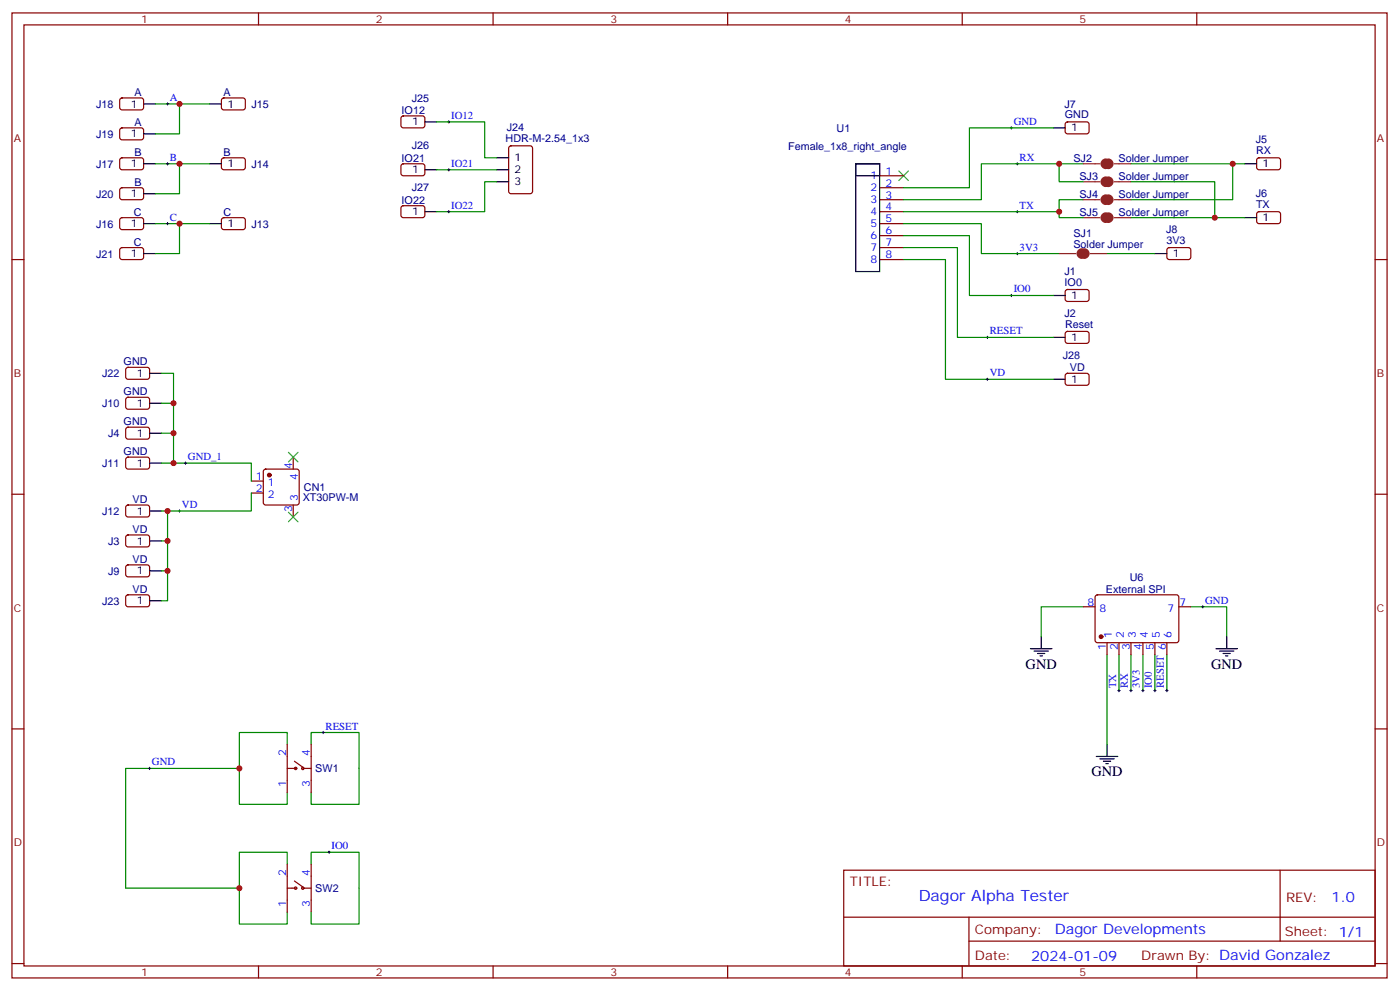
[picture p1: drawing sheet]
<svg xmlns="http://www.w3.org/2000/svg" width="413mm" height="292mm" viewBox="0 0 413 292" stroke-linecap="round" stroke-linejoin="round" font-family="sans-serif">
<g fill="none" stroke="#870000" stroke-width=".35">
<path d="M3.5 3.8h405.4v284.3h-405.4zM7.1 7.3h398.2v277.3h-398.2zM76.2 3.8v3.5M145.3 3.8v3.5M214.5 3.8v3.5M283.6 3.8v3.5M352.8 3.8v3.5M35.5 29.1l.5-.2h5.9l.4 .7v2.4l-.7 .4-5.9-.1-.4-.6v-2.1zM35.5 37.9l.5-.2h5.9l.4 .7v2.4l-.7 .4-5.9-.1-.4-.6v-2.1zM65.5 29.1l.5-.2h5.9l.4 .7v2.4l-.7 .4-5.9-.1-.4-.6v-2.1zM118.4 34.4l.5-.3 5.9 .1 .4 .7v2.3l-.7 .5-5.9-.1-.4-.6v-2.1zM314.2 36.1l.5-.2 5.9 .1 .4 .6v2.4l-.7 .4h-5.9l-.4-.7v-2.1z"/>
<path d="M35.5 46.7l.5-.2 5.9 .1 .4 .6v2.4l-.7 .4h-5.9l-.4-.7v-2.1zM35.5 55.5l.5-.2 5.9 .1 .4 .6v2.4l-.7 .4h-5.9l-.4-.7v-2.1zM65.5 46.7l.5-.2 5.9 .1 .4 .6v2.4l-.7 .4h-5.9l-.4-.7v-2.1zM118.4 48.5l.5-.2h5.9l.4 .7v2.4l-.7 .4-5.9-.1-.4-.6v-2.1zM150.2 43.2l.4-.2h5.7l.6 .4 .1 13-.5 .6-5.9 .1-.6-.5-.1-12.9zM259.3 51.8h7M259.3 55.3h7M259.3 58.8h7M370.7 46.7l.4-.2 5.9 .1 .5 .6-.1 2.4-.6 .4h-6l-.4-.7v-2.1zM3.5 76.5h3.6M35.5 64.3l.5-.2 5.9 .1 .4 .6v2.4l-.7 .5-5.9-.1-.4-.6v-2.2zM35.5 73.2l.5-.2h5.9l.4 .7v2.4l-.7 .4-5.9-.1-.4-.6v-2.1z"/>
<path d="M65.5 64.3l.5-.2 5.9 .1 .4 .6v2.4l-.7 .5-5.9-.1-.4-.6v-2.2zM118.4 60.8l.5-.2 5.9 .1 .4 .6v2.4l-.7 .4h-5.9l-.4-.7v-2.1zM259.3 76.5h7M259.3 62.4h7M259.3 65.9h7M259.3 69.4h7M259.3 73h7M344.2 73.2l.5-.2h5.9l.4 .7-.1 2.4-.6 .4-5.9-.1-.4-.6v-2.1zM370.7 62.6l.4-.2h5.9l.5 .7-.1 2.4-.6 .4-6-.1-.4-.6v-2.1zM405.3 76.5h3.6M314.2 85.5l.5-.2 5.9 .1 .4 .6v2.4l-.7 .4h-5.9l-.4-.7v-2.1zM314.2 97.9l.5-.3 5.9 .1 .4 .7v2.3l-.7 .5-5.9-.1-.4-.6v-2.1z"/>
<path d="M37.3 117.3l.4-.2h6l.4 .7-.1 2.3-.6 .5-5.9-.1-.5-.6v-2.1zM37.3 108.4l.4-.2 6 .1 .4 .6-.1 2.4-.6 .5-5.9-.1-.5-.6v-2.2zM314.2 110.2l.5-.2 5.9 .1 .4 .6v2.4l-.7 .4h-5.9l-.4-.7v-2.1zM37.3 134.9l.4-.2h6l.4 .7-.1 2.4-.6 .4h-5.9l-.5-.7v-2.1zM37.3 126.1l.4-.2h6l.4 .7-.1 2.4-.6 .4-5.9-.1-.5-.6v-2.1zM77.8 138.4l.5-.2h9.2l.5 .2 .2 .5v9.2l-.2 .5-.5 .2h-9.2l-.5-.2-.2-.5v-9.2zM86.4 134.7v3.5M3.5 145.6h3.6M37.3 149l.4-.2 6 .1 .4 .6-.1 2.4-.6 .4h-5.9l-.5-.7v-2.1zM37.3 157.8l.4-.2 6 .1 .4 .6-.1 2.4-.6 .4h-5.9l-.5-.7v-2.1zM74.1 141.7h3.5M74.1 145.3h3.5"/>
<path d="M86.4 148.8v3.5M405.3 145.6h3.6M37.3 166.6l.4-.2 6 .1 .4 .6-.1 2.4-.6 .5-5.9-.1-.5-.6v-2.2zM37.3 175.5l.4-.2h6l.4 .7-.1 2.4-.6 .4-5.9-.1-.5-.6v-2.1zM319.3 178.8h3.5M323 175.5l.5-.2h23.6l.4 .7-.1 12.9-.6 .5-23.6-.1-.4-.6v-12.7zM347.5 178.8h3.5M326.3 189.4v3.5M329.8 189.4v3.5M333.4 189.4v3.5M336.9 189.4v3.5M340.4 189.4v3.5"/>
<path d="M344 189.4v3.5M3.5 214.8h3.6M84.7 219.4v14.1M91.7 219.4v14.1M405.3 214.8h3.6M84.7 226.4h2.4M86.8 224.3l2.5 1.8M89.3 226.4h2.4M84.7 254.6v14.1M86.8 259.6l2.5 1.7M91.7 254.6v14.1M248.7 256.4h156.6v28.2h-156.6z"/>
<path d="M377.3 256.4v20.9M84.7 261.7h2.4M89.3 261.7h2.4M248.7 270.2h156.5M285.6 277.3h119.6M285.6 270.2v14.2M3.5 283.9h3.6M76.2 284.6v3.5M145.3 284.6v3.5M214.5 284.6v3.5M283.6 284.6v3.5M352.8 284.6v3.5"/>
<path d="M405.3 283.9h3.6"/>
<circle cx="87.1" cy="226.4" r=".35"/>
<circle cx="89.3" cy="226.4" r=".35"/>
<circle cx="87.1" cy="261.7" r=".35"/>
<circle cx="89.3" cy="261.7" r=".35"/>
</g>
<g fill="none" stroke="#000" stroke-width=".35">
<path d="M42.3 30.6h3.6M42.3 39.4h3.6M61.7 30.6h3.6M125.2 35.9h3.6M310.4 37.7h3.6M42.3 48.3h3.6M42.3 57.1h3.6M61.7 48.3h3.6M125.2 50h3.6M146.4 53.6h3.5M146.4 46.5h3.5M146.4 50h3.5"/>
<path d="M252.2 48.3h7.1v3.5h-7.1zM252.2 48.3h7.1v31.7h-7.1zM366.9 48.3h3.5M42.3 74.7h3.6M42.3 65.9h3.6M61.7 65.9h3.6M125.2 62.4h3.6M340.4 74.7h3.6M366.9 64.1h3.5M310.4 87.1h3.6M310.4 99.4h3.6M44.1 118.8h3.5"/>
<path d="M44.1 110h3.5M310.4 111.8h3.6M44.1 136.5h3.5M44.1 127.6h3.5M44.1 150.6h3.5M44.1 159.4h3.5M44.1 168.2h3.5M44.1 177h3.5M303.7 191.1h6.4M304.8 191.8h4.2M305.9 192.5h2.1M306.6 193.3h.7"/>
<path d="M306.9 187.6v3.5M358.4 191.1h6.4M359.5 191.8h4.2M360.5 192.5h2.2M361.2 193.3h.7M361.6 187.6v3.5M326.3 219.4v3.5M323.1 222.9h6.4M324.2 223.6h4.2M325.3 224.3h2.1M326 225h.7"/>
</g>
<g fill="none" stroke="#008700" stroke-width=".35">
<path d="M45.9 30.6h15.8M52.9 30.6v8.8h-7M128.8 35.9h14.1v10.6h3.5M310.4 37.7h-24.6v17.6h-19.5M45.9 48.3h15.8M52.9 48.3v8.8h-7M128.8 50h17.6M146.4 53.6h-3.5v8.8h-14.1M312.2 48.3v5.3h7.1M319.3 48.3h-30v10.5h-23M319.3 58.8h-7.1v3.6h-45.9M333.4 53.6h24.7v10.5h8.8"/>
<path d="M333.4 48.3h33.5M363.4 48.3v10.5h-30M45.9 65.9h15.8M52.9 65.9v8.8h-7M266.3 65.9h23v8.8h22.9M266.3 69.4h19.5v17.7h24.6M266.3 73h15.9v26.4h28.2M266.3 76.5h12.4v35.3h31.7M312.2 62.4v1.7h7.1M326.3 74.7h14.1M333.4 64.1h24.7M47.6 118.8h3.6v8.8"/>
<path d="M47.6 110h3.6v8.8M47.6 136.5h26.5v5.2M47.6 127.6h3.6v8.9M49.4 150.6v8.8h-1.8M49.4 159.4v8.8h-1.8M74.1 145.3v5.3h-26.5M49.4 168.2v8.8h-1.8M319.3 178.8h-12.4v8.8M351 178.8h10.6v8.8M326.3 192.9v26.5M329.8 192.9v10.6M333.4 192.9v10.6"/>
<path d="M336.9 192.9v10.6M340.4 192.9v10.6M344 192.9v10.6M84.7 219.4v-3.6h-14.1v10.6h-33.6v35.3h33.6M91.7 219.4v-3.6h14.1v21.2h-14.1v-3.5M70.6 226.4v10.6h14.1v-3.5M84.7 254.6v-3.5h-14.1v21.2h14.1v-3.6M91.7 254.6v-3.5h14.1v21.2h-14.1v-3.6"/>
</g>
<path d="M264.9 50.4l2.9 2.8M267.8 50.4l-2.9 2.8M85 133.3l2.8 2.8M87.8 133.3l-2.8 2.8M85 150.9l2.8 2.8M87.8 150.9l-2.8 2.8" fill="none" stroke="#3c3" stroke-width=".35"/>
<g fill="none" stroke="#000" stroke-width=".29">
<path d="M49 30.6h.7M49.4 30.3v.7M131.9 35.9h.7M132.3 35.6v.7M297.7 37.7h.7M298.1 37.3v.7M49 48.3h.7M49.4 47.9v.7M131.9 50h.7M132.3 49.7v.7M299.5 48.3h.7M299.9 47.9v.7"/>
<path d="M49 65.9h.7M49.4 65.5v.8M131.9 62.4h.7M132.3 62v.7M299.5 74.7h.7M299.5 62.4h.7M299.9 62v.7M299.9 74.4v.7M290.7 99.4h.7M291 99.1v.7M297.7 87.1h.7M298.1 86.7v.7"/>
<path d="M290.7 111.8h.7M291 111.4v.7M54.3 136.5h.7M54.7 136.1v.7M52.6 150.6h.7M52.9 150.2v.7M354.2 178.8h.7M354.5 178.4v.7M94.9 215.8h.7M95.2 215.5v.7M329.5 203.5h.7M329.8 203.1v.7"/>
<path d="M333 203.5h.7M333.4 203.1v.7M336.5 203.5h.8M336.9 203.1v.7M340.1 203.5h.7M340.4 203.1v.7M343.6 203.5h.7M344 203.1v.7M43.7 226.4h.7M44.1 226.1v.7M96.7 251.1h.7M97 250.8v.7"/>
</g>
<g fill="#870000" stroke="#870000" stroke-width=".35">
<circle cx="79.4" cy="140" r=".53"/>
<circle cx="324.6" cy="187.6" r=".53"/>
</g>
<path d="M326 47.6a.71 .71 0 0 0-.7 .7 .71 .71 0 0 0 .7 .7M326 52.8a.71 .71 0 0 0-.7 .8 .71 .71 0 0 0 .7 .7M326 58.1a.71 .71 0 0 0-.7 .7 .71 .71 0 0 0 .7 .7M326.7 47.6a.71 .71 0 0 1 .7 .7 .71 .71 0 0 1-.7 .7M326.7 52.8a.71 .71 0 0 1 .7 .8 .71 .71 0 0 1-.7 .7M326.7 58.1a.71 .71 0 0 1 .7 .7 .71 .71 0 0 1-.7 .7M318.9 74a.71 .71 0 0 0-.7 .7 .71 .71 0 0 0 .7 .7M319.6 74a.71 .71 0 0 1 .7 .7 .71 .71 0 0 1-.7 .7M326 63.4a.71 .71 0 0 0-.7 .7 .71 .71 0 0 0 .7 .7M326.7 63.4a.71 .71 0 0 1 .7 .7 .71 .71 0 0 1-.7 .7" fill="none" stroke="#8c2424" stroke-width="1.8"/>
<path d="M319.3 48.3h4.9M319.3 53.6h4.9M319.3 58.8h4.9M328.4 48.3h5M328.4 53.6h5M328.4 58.8h5M312.2 74.7h4.9M319.3 64.1h4.9M321.4 74.7h4.9M328.4 64.1h5" fill="none" stroke="#8c2424" stroke-width=".35"/>
<g fill="#c00">
<circle cx="70.6" cy="261.7" r=".88"/>
<circle cx="70.6" cy="226.4" r=".88"/>
<circle cx="49.4" cy="150.6" r=".88"/>
<circle cx="51.2" cy="136.5" r=".88"/>
<circle cx="51.2" cy="127.6" r=".88"/>
<circle cx="49.4" cy="159.4" r=".88"/>
<circle cx="52.9" cy="30.6" r=".88"/>
<circle cx="52.9" cy="48.3" r=".88"/>
<circle cx="52.9" cy="65.9" r=".88"/>
<circle cx="312.2" cy="48.3" r=".88"/>
<circle cx="312.2" cy="62.4" r=".88"/>
<circle cx="363.4" cy="48.3" r=".88"/>
<circle cx="358.1" cy="64.1" r=".88"/>
<circle cx="49.4" cy="168.2" r=".88"/>
<circle cx="51.2" cy="118.8" r=".88"/>
</g>
<text font-size="4.6" fill="#00f" x="270.8" y="265.4">Dagor Alpha Tester</text>
<g font-size="4.2">
<text x="302.3" y="197.1">GND</text>
<text x="357" y="197.1">GND</text>
<text x="321.7" y="228.5">GND</text>
</g>
<g font-size="4.2" fill="#00f">
<text x="392.5" y="265.7">1.0</text>
<text x="310.9" y="275.2">Dagor Developments</text>
<text x="304" y="283">2024-01-09</text>
</g>
<g font-size="3.9" fill="#800">
<text x="250.5" y="261">TITLE:</text>
<text x="379.1" y="265.7">REV:</text>
<text x="287.4" y="275.2">Company:</text>
<text x="378.7" y="275.8">Sheet: 1/1</text>
<text x="287.4" y="282.9">Date:</text>
<text x="336.4" y="282.9">Drawn By: David Gonzalez</text>
</g>
<g font-size="3.2" fill="#800">
<text x="41.6" y="6.8">1</text>
<text x="110.8" y="6.8">2</text>
<text x="179.9" y="6.8">3</text>
<text x="249.1" y="6.8">4</text>
<text x="318.2" y="6.8">5</text>
<text x="4.1" y="41.9">A</text>
<text x="405.9" y="41.9">A</text>
<text x="4.1" y="111.1">B</text>
<text x="405.9" y="111.1">B</text>
<text x="4.1" y="180.2">C</text>
<text x="405.9" y="180.2">C</text>
<text x="4.1" y="249.3">D</text>
<text x="405.9" y="249.3">D</text>
<text x="41.6" y="287.6">1</text>
<text x="110.8" y="287.6">2</text>
<text x="179.9" y="287.6">3</text>
<text x="249.1" y="287.6">4</text>
<text x="318.2" y="287.6">5</text>
</g>
<g font-size="3.2" fill="#000080">
<text x="39.6" y="28.3">A</text>
<text x="65.9" y="28.3">A</text>
<text x="121.4" y="29.9">J25</text>
<text x="28.4" y="31.8">J18</text>
<text x="74.1" y="31.8">J15</text>
<text x="118.4" y="33.6">IO12</text>
<text x="313.8" y="31.7">J7</text>
<text x="313.9" y="34.9">GND</text>
<text x="28.4" y="40.6">J19</text>
<text x="39.6" y="37.1">A</text>
<text x="149" y="41.9">HDR-M-2.54_1x3</text>
<text x="149.4" y="38.7">J24</text>
<text x="246.6" y="38.8">U1</text>
<text x="39.6" y="45.9">B</text>
<text x="65.9" y="45.9">B</text>
<text x="118.4" y="47.7">IO21</text>
<text x="121.4" y="44">J26</text>
<text x="232.4" y="44.1">Female_1x8_right_angle</text>
<text x="316.4" y="47.6">SJ2</text>
<text x="329.7" y="47.6">Solder Jumper</text>
<text x="370.2" y="42.3">J5</text>
<text x="370.3" y="45.4">RX</text>
<text x="28.4" y="49.4">J17</text>
<text x="74.1" y="49.4">J14</text>
<text x="318.2" y="52.9">SJ3</text>
<text x="329.7" y="52.9">Solder Jumper</text>
<text x="28.4" y="58.3">J20</text>
<text x="39.6" y="54.7">B</text>
<text x="121.4" y="56.4">J27</text>
<text x="318.2" y="58.2">SJ4</text>
<text x="329.7" y="58.2">Solder Jumper</text>
<text x="370.2" y="58.1">J6</text>
<text x="39.4" y="63.5">C</text>
<text x="65.9" y="63.5">C</text>
<text x="118.4" y="60">IO22</text>
<text x="318.2" y="63.5">SJ5</text>
<text x="329.7" y="63.5">Solder Jumper</text>
<text x="370.2" y="61.3">TX</text>
<text x="28.4" y="67.1">J16</text>
<text x="74.1" y="67.1">J13</text>
<text x="316.4" y="69.8">SJ1</text>
<text x="343.8" y="68.7">J8</text>
<text x="343.8" y="71.9">3V3</text>
<text x="28.4" y="75.9">J21</text>
<text x="39.4" y="72.4">C</text>
<text x="316.4" y="73">Solder Jumper</text>
<text x="313.8" y="81.1">J1</text>
<text x="313.8" y="84.2">IO0</text>
<text x="313.8" y="93.4">J2</text>
<text x="314" y="96.6">Reset</text>
<text x="36.4" y="107.6">GND</text>
<text x="313.3" y="105.9">J28</text>
<text x="30.1" y="111.2">J22</text>
<text x="315.4" y="109.4">VD</text>
<text x="30.1" y="120">J10</text>
<text x="36.4" y="116.5">GND</text>
<text x="36.4" y="125.3">GND</text>
<text x="31.9" y="128.8">J4</text>
<text x="30.1" y="137.6">J11</text>
<text x="36.4" y="134.1">GND</text>
<text x="39.1" y="148.2">VD</text>
<text x="89.3" y="147.7">XT30PW-M</text>
<text x="89.6" y="144.6">CN1</text>
<text x="30.1" y="151.7">J12</text>
<text x="31.9" y="160.6">J3</text>
<text x="39.1" y="157">VD</text>
<text x="39.1" y="165.9">VD</text>
<text x="31.9" y="169.4">J9</text>
<text x="333" y="171.1">U6</text>
<text x="30.1" y="178.2">J23</text>
<text x="39.1" y="174.7">VD</text>
<text x="326" y="174.6">External SPI</text>
<text x="92.9" y="227.6">SW1</text>
<text x="92.9" y="262.9">SW2</text>
</g>
<g font-size="3.2" fill="#00f">
<text x="50.1" y="29.7">A</text>
<text x="133" y="35">IO12</text>
<text x="298.8" y="36.8">GND</text>
<text x="50.1" y="47.4">B</text>
<text x="300.6" y="47.4">RX</text>
<text x="133" y="49.1">IO21</text>
<text x="256.6" y="52.8">1</text>
<text x="261.1" y="51.4">1</text>
<text x="256.6" y="56.4">2</text>
<text x="256.6" y="59.9">3</text>
<text x="261.1" y="55">2</text>
<text x="261.1" y="58.5">3</text>
<text x="50.1" y="65">C</text>
<text x="133" y="61.5">IO22</text>
<text x="256.6" y="63.4">4</text>
<text x="261.1" y="62">4</text>
<text x="261.1" y="65.5">5</text>
<text x="300.6" y="61.5">TX</text>
<text x="256.6" y="67">5</text>
<text x="256.6" y="70.5">6</text>
<text x="261.1" y="69.1">6</text>
<text x="256.6" y="74">7</text>
<text x="256.6" y="77.5">8</text>
<text x="261.1" y="72.6">7</text>
<text x="261.1" y="76.1">8</text>
<text x="300.6" y="73.8">3V3</text>
<text x="298.8" y="86.2">IO0</text>
<text x="291.7" y="98.5">RESET</text>
<text x="291.7" y="110.9">VD</text>
<text x="55.4" y="135.6">GND_1</text>
<text x="75.4" y="141.4">1</text>
<text x="78.9" y="143.2">1</text>
<text x="86.1" y="138" transform="rotate(-90 86.1 138)">4</text>
<text x="87.8" y="141.5" transform="rotate(-90 87.8 141.5)">4</text>
<text x="53.6" y="149.7">VD</text>
<text x="75.4" y="144.9">2</text>
<text x="78.9" y="146.7">2</text>
<text x="87.8" y="147.5" transform="rotate(-90 87.8 147.5)">3</text>
<text x="86.1" y="151" transform="rotate(-90 86.1 151)">3</text>
<text x="320.6" y="178.4">8</text>
<text x="347.7" y="178.4">7</text>
<text x="355.2" y="177.9">GND</text>
<text x="324.1" y="180.2">8</text>
<text x="344.2" y="180.2">7</text>
<text x="326" y="191.6" transform="rotate(-90 326 191.6)">1</text>
<text x="327.7" y="188.1" transform="rotate(-90 327.7 188.1)">1</text>
<text x="329.5" y="191.6" transform="rotate(-90 329.5 191.6)">2</text>
<text x="331.3" y="188.1" transform="rotate(-90 331.3 188.1)">2</text>
<text x="333" y="191.6" transform="rotate(-90 333 191.6)">3</text>
<text x="334.8" y="188.1" transform="rotate(-90 334.8 188.1)">3</text>
<text x="336.5" y="191.6" transform="rotate(-90 336.5 191.6)">4</text>
<text x="338.3" y="188.1" transform="rotate(-90 338.3 188.1)">4</text>
<text x="340.1" y="191.6" transform="rotate(-90 340.1 191.6)">5</text>
<text x="341.8" y="188.1" transform="rotate(-90 341.8 188.1)">5</text>
<text x="345.4" y="188.1" transform="rotate(-90 345.4 188.1)">6</text>
<text x="329" y="202.8" transform="rotate(-90 329 202.8)">TX</text>
<text x="332.5" y="202.8" transform="rotate(-90 332.5 202.8)">RX</text>
<text x="336" y="202.8" transform="rotate(-90 336 202.8)">3V3</text>
<text x="339.5" y="202.8" transform="rotate(-90 339.5 202.8)">IO0</text>
<text x="343.1" y="202.8" transform="rotate(-90 343.1 202.8)">RESET 6</text>
<text x="96" y="214.9">RESET</text>
<text x="44.8" y="225.5">GND</text>
<text x="84.3" y="222.9" transform="rotate(-90 84.3 222.9)">2</text>
<text x="91.4" y="222.9" transform="rotate(-90 91.4 222.9)">4</text>
<text x="84.3" y="232" transform="rotate(-90 84.3 232)">1</text>
<text x="91.4" y="232" transform="rotate(-90 91.4 232)">3</text>
<text x="97.7" y="250.2">IO0</text>
<text x="84.3" y="258.2" transform="rotate(-90 84.3 258.2)">2</text>
<text x="91.4" y="258.2" transform="rotate(-90 91.4 258.2)">4</text>
<text x="84.3" y="267.2" transform="rotate(-90 84.3 267.2)">1</text>
<text x="91.4" y="267.2" transform="rotate(-90 91.4 267.2)">3</text>
</g>
<g font-size="3.2">
<text x="38.6" y="31.7">1</text>
<text x="67" y="31.7">1</text>
<text x="38.6" y="40.5">1</text>
<text x="121.5" y="37">1</text>
<text x="315.7" y="38.7">1</text>
<text x="151.7" y="47.6">1</text>
<text x="38.6" y="49.3">1</text>
<text x="67" y="49.3">1</text>
<text x="121.5" y="51.1">1</text>
<text x="151.7" y="51.1">2</text>
<text x="372.2" y="49.3">1</text>
<text x="38.6" y="58.1">1</text>
<text x="151.7" y="54.6">3</text>
<text x="121.5" y="63.4">1</text>
<text x="372.2" y="65.2">1</text>
<text x="38.6" y="67">1</text>
<text x="67" y="67">1</text>
<text x="38.6" y="75.8">1</text>
<text x="345.7" y="75.8">1</text>
<text x="315.7" y="88.1">1</text>
<text x="315.7" y="100.5">1</text>
<text x="40.3" y="111.1">1</text>
<text x="315.7" y="112.8">1</text>
<text x="40.3" y="119.9">1</text>
<text x="40.3" y="128.7">1</text>
<text x="40.3" y="137.5">1</text>
<text x="40.3" y="151.6">1</text>
<text x="40.3" y="160.4">1</text>
<text x="40.3" y="169.3">1</text>
<text x="40.3" y="178.1">1</text>
</g>
</svg>
